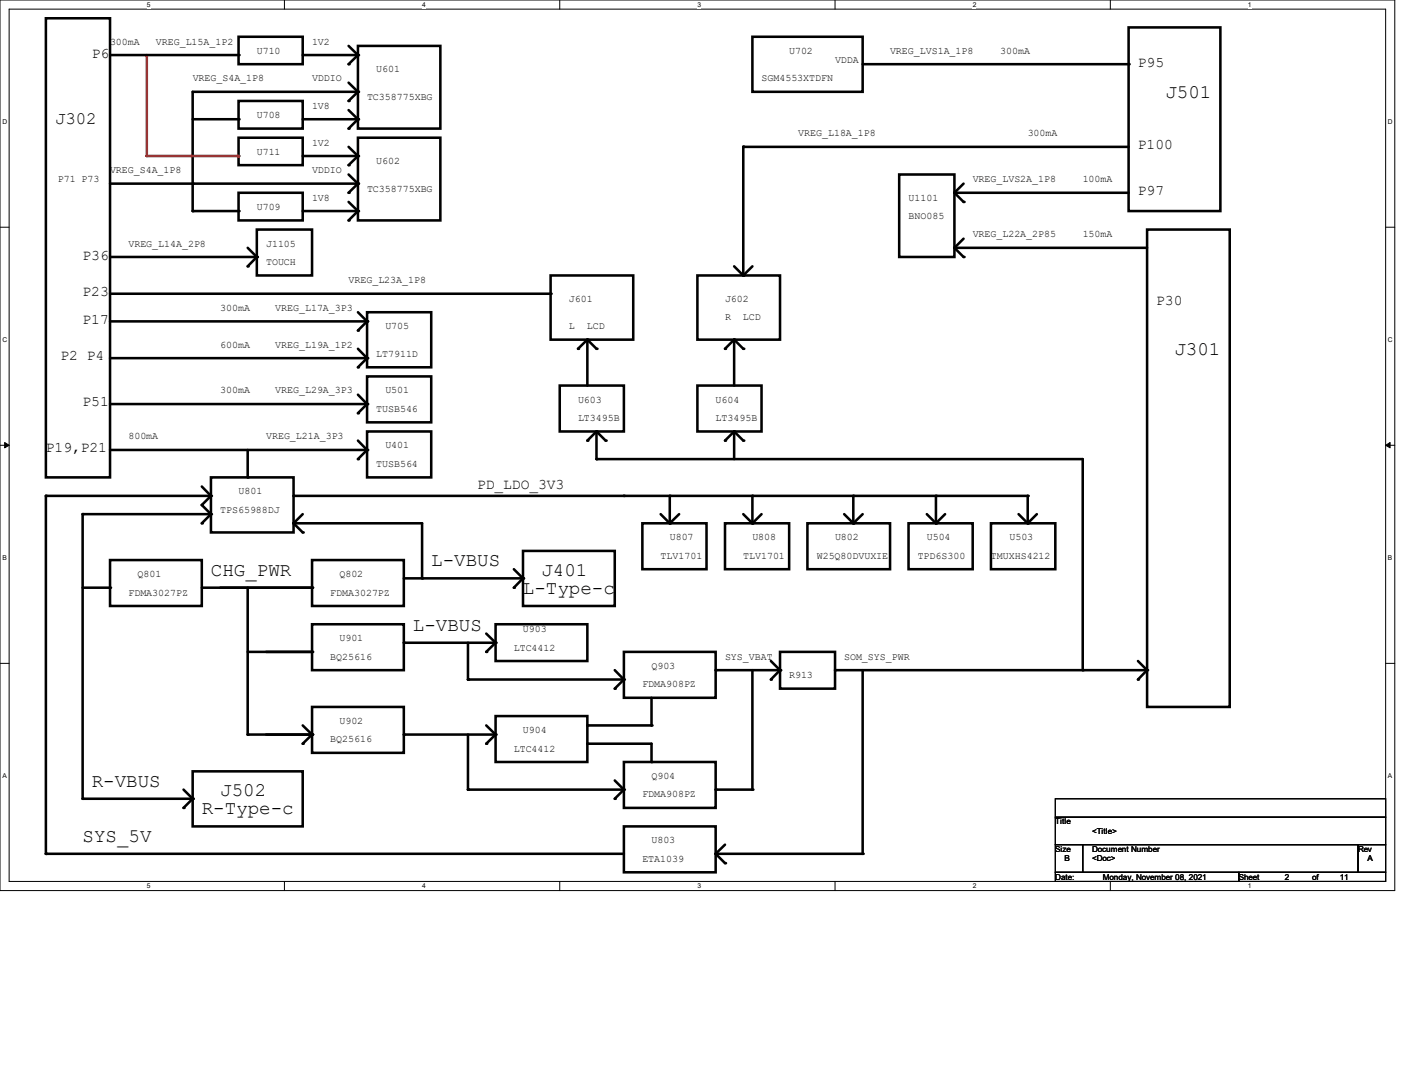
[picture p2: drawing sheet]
<svg xmlns="http://www.w3.org/2000/svg" width="279mm" height="216mm" viewBox="0 0 279 216" stroke-linecap="round" stroke-linejoin="round" font-family="sans-serif">
<path d="M0 0h278v177.4h-278zM1.8 1.8h274.3v173.8h-274.3z" fill="none" stroke="#000" stroke-width=".2"/>
<g fill="#fff">
<path d="M29.3 .2h.7v1.5h-.7z"/>
<path d="M29.3 175.8h.7v1.4h-.7z"/>
</g>
<path d="M56.7 0v1.8M56.7 175.6v1.8" fill="none" stroke="#000" stroke-width=".2"/>
<g fill="#fff">
<path d="M84.1 .2h.7v1.5h-.7z"/>
<path d="M84.1 175.8h.7v1.4h-.7z"/>
</g>
<path d="M111.5 0v1.8M111.5 175.6v1.8" fill="none" stroke="#000" stroke-width=".2"/>
<g fill="#fff">
<path d="M139 .2h.7v1.5h-.7z"/>
<path d="M139 175.8h.7v1.4h-.7z"/>
</g>
<path d="M166.4 0v1.8M166.4 175.6v1.8" fill="none" stroke="#000" stroke-width=".2"/>
<g fill="#fff">
<path d="M193.8 .2h.8v1.5h-.8z"/>
<path d="M193.8 175.8h.8v1.4h-.8z"/>
</g>
<path d="M221.3 0v1.8M221.3 175.6v1.8" fill="none" stroke="#000" stroke-width=".2"/>
<g fill="#fff">
<path d="M248.7 .2h.7v1.5h-.7z"/>
<path d="M248.7 175.8h.7v1.4h-.7z"/>
<path d="M.5 23.5h.9v1.5h-.9z"/>
<path d="M276.6 23.5h.9v1.5h-.9z"/>
<path d="M.5 67h.9v1.5h-.9z"/>
<path d="M276.6 67h.9v1.5h-.9z"/>
</g>
<path d="M0 45.3h1.8M276.1 45.3h1.9" fill="none" stroke="#000" stroke-width=".2"/>
<g fill="#fff">
<path d="M.5 110.4h.8v1.5h-.8z"/>
<path d="M276.6 110.4h.9v1.5h-.9z"/>
</g>
<path d="M0 88.7h1.8M276.1 88.7h1.9" fill="none" stroke="#000" stroke-width=".2"/>
<path d="M.9 88.1l.9 .6-.9 .5zM276.1 88.7l.9-.6v1.1z" fill="#000" stroke="#000" stroke-width=".2"/>
<g fill="#fff">
<path d="M.5 153.8h.8v1.5h-.8z"/>
<path d="M276.6 153.8h.9v1.5h-.9z"/>
</g>
<path d="M0 132.1h1.8M276.1 132.1h1.9M210.3 159.1h65.8v3.7h-65.8zM210.3 162.8h65.8v5.4h-65.8zM210.3 168.2h5.5v5.5h-5.5zM210.3 173.7h36.6v1.9h-36.6zM215.8 168.2h54.8v5.5h-54.8zM246.9 173.7h29.2v1.9h-29.2zM270.6 168.2h5.5v5.5h-5.5z" fill="none" stroke="#000" stroke-width=".2"/>
<g fill="none" stroke="#000" stroke-width=".51">
<path d="M9.1 3.6h12.8v91.5h-12.8zM71.3 9.1h16.5v16.5h-16.5zM71.3 18.3h-32.9v23.7h9.1M171.9 12.8h53M224.9 5.5h18.3v36.5h-18.3zM21.9 36.6h49.4M47.5 20.1h12.8v5.5h-12.8zM47.5 38.4h12.8v5.5h-12.8zM47.5 27.4h12.8v5.5h-12.8zM60.3 23.7h11M71.3 27.4h16.5v16.5h-16.5zM60.3 42h11"/>
<path d="M228.6 45.7h16.5v95.1h-16.5z"/>
</g>
<g fill="#000">
<circle cx="71.3" cy="18.3" r=".25"/>
<circle cx="224.9" cy="12.8" r=".25"/>
<circle cx="38.4" cy="36.6" r=".25"/>
<circle cx="71.3" cy="23.7" r=".25"/>
<circle cx="71.3" cy="36.6" r=".25"/>
<circle cx="38.4" cy="42" r=".25"/>
<circle cx="47.5" cy="42" r=".25"/>
<circle cx="71.3" cy="42" r=".25"/>
</g>
<path d="M29.3 11v20.1" fill="none" stroke="#f00" stroke-width=".51"/>
<circle cx="29.3" cy="31.1" r=".25" fill="#f00"/>
<path d="M29.3 31.1h18.2" fill="none" stroke="#f00" stroke-width=".51"/>
<circle cx="47.5" cy="31.1" r=".25" fill="#f00"/>
<g fill="none" stroke="#000" stroke-width=".51">
<path d="M21.9 11h25.6M47.5 7.3h12.8v5.5h-12.8zM60.3 11h11M69.5 16.5l1.8 1.8-1.8 1.8M69.5 9.1l1.8 1.9M71.3 11l-1.8 1.8M149.9 7.3h22v11h-22zM38.4 23.7h9.1M60.3 31.1h11M69.5 34.8l1.8 1.8-1.8 1.8M69.5 29.3l1.8 1.8M69.5 21.9l1.8 1.8-1.8 1.9"/>
<path d="M71.3 31.1l-1.8 1.8M179.2 34.8h11v16.4h-11zM190.2 38.4h34.7M190.2 38.4l1.8 1.8M192 36.6l-1.8 1.8M224.9 29.3h-76.8v25.6M21.9 58.5h87.8M21.9 51.2h29.3M49.4 49.4l1.8 1.8M51.2 45.7h11v9.2h-11zM51.2 51.2l-1.8 1.8M69.5 40.2l1.8 1.8-1.8 1.9"/>
<path d="M109.7 54.9h16.5v12.7h-16.5zM139 54.9h16.4v12.7h-16.4zM146.3 53l1.8 1.9M149.9 53l-1.8 1.9M190.2 49.4h38.4M190.2 49.4l1.8 1.8M192 47.5l-1.8 1.9M21.9 71.3h51.3M21.9 64h51.3M71.3 78.6l1.9 1.9M71.3 69.5l1.9 1.8M71.3 62.2l1.9 1.8"/>
<path d="M73.2 62.2h12.7v11h-12.7zM73.2 75h12.7v9.1h-12.7zM73.2 71.3l-1.9 1.9M73.2 64l-1.9 1.8M111.5 76.8h12.8v9.1h-12.8zM117.1 67.6v9.2M117.1 67.6l-1.9 1.9M117.1 67.6l1.8 1.9M139 76.8h12.8v9.1h-12.8zM146.3 67.6v9.2M146.3 67.6l-1.8 1.9M146.3 67.6l1.8 1.9"/>
<path d="M21.9 80.5h51.3M21.9 89.6h51.3M40.2 96.9l1.8 1.9M42 95.1h16.5v10.9h-16.5zM42 98.8h-32.9v71.3h115.2M42 98.8l-1.8 1.8 1.8 1.8M49.4 89.6v5.5M58.5 98.8h146.3v5.4M71.3 87.8l1.9 1.8M73.2 85.9h12.7v9.2h-12.7zM73.2 80.5l-1.9 1.8M73.2 89.6l-1.9 1.8"/>
<path d="M118.9 85.9v5.5h96.9v42.1M118.9 85.9l1.8 1.9M118.9 85.9l-1.8 1.9M133.5 98.8v5.4M146.3 85.9v5.5M146.3 85.9l-1.8 1.9M146.3 85.9l1.8 1.9M149.9 98.8v5.4M170.1 98.8v5.4M186.5 98.8v5.4M16.5 117.1h5.4M21.9 111.5h18.3v9.2h-18.3z"/>
<path d="M40.2 117.1h22M42 102.4l-1.8 1.8M42 102.4h-25.5v56.7h21.9M49.4 117.1v29.2h12.8M58.5 104.2l1.8 1.8M58.5 104.2h25.6v11M60.3 102.4l-1.8 1.8M62.2 111.5h18.3v9.2h-18.3zM80.5 115.2h23.7M102.4 113.4l1.8 1.8M104.2 109.7h18.3v11h-18.3zM104.2 115.2l-1.8 1.9"/>
<path d="M128 104.2h12.8v9.2h-12.8zM131.7 102.4l1.8 1.8M135.3 102.4l-1.8 1.8M144.5 104.2h12.8v9.2h-12.8zM148.1 102.4l1.8 1.8M151.8 102.4l-1.9 1.8M160.9 104.2h16.5v9.2h-16.5zM168.2 102.4l1.9 1.8M171.9 102.4l-1.8 1.8M181.1 104.2h12.7v9.2h-12.7zM184.7 102.4l1.8 1.8M188.3 102.4l-1.8 1.8"/>
<path d="M197.5 104.2h12.8v9.2h-12.8zM203 102.4l1.8 1.8M206.6 102.4l-1.8 1.8M49.4 129.8h12.8M62.2 124.3h18.3v9.2h-18.3zM80.5 128h18.3M93.3 128v7.3h31M96.9 126.2l1.9 1.8M98.8 124.3h18.3v7.4h-18.3zM98.8 128l-1.9 1.8M122.5 133.5l1.8 1.8M124.3 129.8h18.3v9.2h-18.3z"/>
<path d="M124.3 135.3l-1.8 1.9M129.8 139v5.5h-12.7M142.6 133.5h12.8M149.9 133.5v23.8h-7.3M153.6 131.7l1.8 1.8M155.4 129.8h11v7.4h-11zM155.4 133.5l-1.8 1.8M166.4 133.5h62.2M171.9 133.5v36.6h-29.3M226.8 131.7l1.8 1.8M228.6 133.5l-1.8 1.8M36.6 157.3l1.8 1.8"/>
<path d="M38.4 153.6h21.9v11h-21.9zM38.4 159.1l-1.8 1.8M60.3 144.5l1.9 1.8M62.2 140.8h18.3v9.1h-18.3zM62.2 146.3l-1.9 1.8M80.5 146.3h18.3M93.3 146.3v11h31M96.9 144.5l1.9 1.8M98.8 142.6h18.3v9.2h-18.3zM98.8 146.3l-1.9 1.8M117.1 148.1h12.7v3.7M122.5 155.4l1.8 1.9"/>
<path d="M124.3 151.8h18.3v9.1h-18.3zM124.3 157.3l-1.8 1.8M124.3 164.6h18.3v9.1h-18.3zM142.6 170.1l1.9 1.8M144.5 168.2l-1.9 1.9"/>
</g>
<g fill="#000">
<circle cx="47.5" cy="11" r=".25"/>
<circle cx="69.5" cy="12.8" r=".25"/>
<circle cx="71.3" cy="11" r=".25"/>
<circle cx="71.3" cy="18.3" r=".25"/>
<circle cx="47.5" cy="23.7" r=".25"/>
<circle cx="69.5" cy="38.4" r=".25"/>
<circle cx="69.5" cy="25.6" r=".25"/>
<circle cx="69.5" cy="32.9" r=".25"/>
<circle cx="69.5" cy="20.1" r=".25"/>
<circle cx="71.3" cy="23.7" r=".25"/>
<circle cx="71.3" cy="31.1" r=".25"/>
<circle cx="71.3" cy="36.6" r=".25"/>
<circle cx="148.1" cy="29.3" r=".25"/>
<circle cx="190.2" cy="38.4" r=".25"/>
<circle cx="49.4" cy="53" r=".25"/>
<circle cx="51.2" cy="51.2" r=".25"/>
<circle cx="69.5" cy="43.9" r=".25"/>
<circle cx="71.3" cy="42" r=".25"/>
<circle cx="109.7" cy="58.5" r=".25"/>
<circle cx="148.1" cy="54.9" r=".25"/>
<circle cx="190.2" cy="49.4" r=".25"/>
<circle cx="192" cy="40.2" r=".25"/>
<circle cx="192" cy="51.2" r=".25"/>
<circle cx="71.3" cy="73.2" r=".25"/>
<circle cx="71.3" cy="65.8" r=".25"/>
<circle cx="73.2" cy="71.3" r=".25"/>
<circle cx="73.2" cy="64" r=".25"/>
<circle cx="115.2" cy="69.5" r=".25"/>
<circle cx="117.1" cy="67.6" r=".25"/>
<circle cx="118.9" cy="69.5" r=".25"/>
<circle cx="144.5" cy="69.5" r=".25"/>
<circle cx="146.3" cy="67.6" r=".25"/>
<circle cx="148.1" cy="69.5" r=".25"/>
<circle cx="9.1" cy="98.8" r=".25"/>
<circle cx="42" cy="98.8" r=".25"/>
<circle cx="49.4" cy="95.1" r=".25"/>
<circle cx="58.5" cy="98.8" r=".25"/>
<circle cx="71.3" cy="91.4" r=".25"/>
<circle cx="71.3" cy="82.3" r=".25"/>
<circle cx="73.2" cy="80.5" r=".25"/>
<circle cx="73.2" cy="89.6" r=".25"/>
<circle cx="117.1" cy="87.8" r=".25"/>
<circle cx="118.9" cy="91.4" r=".25"/>
<circle cx="118.9" cy="85.9" r=".25"/>
<circle cx="120.7" cy="87.8" r=".25"/>
<circle cx="124.3" cy="98.8" r=".25"/>
<circle cx="133.5" cy="98.8" r=".25"/>
<circle cx="144.5" cy="87.8" r=".25"/>
<circle cx="146.3" cy="85.9" r=".25"/>
<circle cx="148.1" cy="87.8" r=".25"/>
<circle cx="149.9" cy="98.8" r=".25"/>
<circle cx="170.1" cy="98.8" r=".25"/>
<circle cx="186.5" cy="98.8" r=".25"/>
<circle cx="204.8" cy="98.8" r=".25"/>
<circle cx="16.5" cy="102.4" r=".25"/>
<circle cx="21.9" cy="117.1" r=".25"/>
<circle cx="40.2" cy="104.2" r=".25"/>
<circle cx="40.2" cy="100.6" r=".25"/>
<circle cx="42" cy="102.4" r=".25"/>
<circle cx="58.5" cy="104.2" r=".25"/>
<circle cx="60.3" cy="106" r=".25"/>
<circle cx="62.2" cy="117.1" r=".25"/>
<circle cx="84.1" cy="115.2" r=".25"/>
<circle cx="102.4" cy="117.1" r=".25"/>
<circle cx="104.2" cy="115.2" r=".25"/>
<circle cx="133.5" cy="104.2" r=".25"/>
<circle cx="149.9" cy="104.2" r=".25"/>
<circle cx="170.1" cy="104.2" r=".25"/>
<circle cx="186.5" cy="104.2" r=".25"/>
<circle cx="204.8" cy="104.2" r=".25"/>
<circle cx="62.2" cy="129.8" r=".25"/>
<circle cx="80.5" cy="128" r=".25"/>
<circle cx="93.3" cy="135.3" r=".25"/>
<circle cx="96.9" cy="129.8" r=".25"/>
<circle cx="98.8" cy="128" r=".25"/>
<circle cx="122.5" cy="137.2" r=".25"/>
<circle cx="124.3" cy="135.3" r=".25"/>
<circle cx="142.6" cy="133.5" r=".25"/>
<circle cx="153.6" cy="135.3" r=".25"/>
<circle cx="155.4" cy="133.5" r=".25"/>
<circle cx="166.4" cy="133.5" r=".25"/>
<circle cx="215.8" cy="133.5" r=".25"/>
<circle cx="226.8" cy="135.3" r=".25"/>
<circle cx="228.6" cy="133.5" r=".25"/>
<circle cx="16.5" cy="159.1" r=".25"/>
<circle cx="38.4" cy="159.1" r=".25"/>
<circle cx="49.4" cy="146.3" r=".25"/>
<circle cx="60.3" cy="148.1" r=".25"/>
<circle cx="62.2" cy="146.3" r=".25"/>
<circle cx="80.5" cy="146.3" r=".25"/>
<circle cx="93.3" cy="157.3" r=".25"/>
<circle cx="96.9" cy="148.1" r=".25"/>
<circle cx="98.8" cy="146.3" r=".25"/>
<circle cx="117.1" cy="148.1" r=".25"/>
<circle cx="117.1" cy="144.5" r=".25"/>
<circle cx="122.5" cy="159.1" r=".25"/>
<circle cx="124.3" cy="157.3" r=".25"/>
<circle cx="129.8" cy="151.8" r=".25"/>
<circle cx="129.8" cy="144.5" r=".25"/>
<circle cx="142.6" cy="157.3" r=".25"/>
<circle cx="149.9" cy="157.3" r=".25"/>
<circle cx="9.1" cy="170.1" r=".25"/>
<circle cx="36.6" cy="160.9" r=".25"/>
<circle cx="142.6" cy="170.1" r=".25"/>
<circle cx="144.5" cy="171.9" r=".25"/>
<circle cx="171.9" cy="170.1" r=".25"/>
</g>
<g font-size="3.8">
<text x="232.2" y="19.6">J501</text>
<text x="234.1" y="70.7">J301</text>
<text x="85.9" y="112.8">L-VBUS</text>
<text x="42" y="114.6">CHG_PWR</text>
<text x="104.2" y="118.3">L-Type-c</text>
<text x="107.9" y="114.6">J401</text>
<text x="82.3" y="125.6">L-VBUS</text>
<text x="18.3" y="156.7">R-VBUS</text>
<text x="43.9" y="158.5">J502</text>
<text x="16.5" y="167.7">SYS_5V</text>
<text x="40.2" y="162.2">R-Type-c</text>
</g>
<text font-size="3.5" x="11" y="24.7">J302</text>
<g font-size="2.9">
<text x="18.3" y="11.5">P6</text>
<text x="226.8" y="13.3">P95</text>
<text x="226.8" y="29.8">P100</text>
<text x="226.8" y="38.9">P97</text>
<text x="16.5" y="51.7">P36</text>
<text x="16.5" y="59">P23</text>
<text x="16.5" y="64.5">P17</text>
<text x="230.4" y="60.8">P30</text>
<text x="12.1" y="71.6">P2 P4</text>
<text x="16.5" y="80.9">P51</text>
<text x="9.1" y="90.1">P19,P21</text>
<text x="95.1" y="97.4">PD_LDO_3V3</text>
</g>
<g font-size="2">
<text x="21.9" y="8.9">300mA</text>
<text x="31.1" y="8.9">VREG_L15A_1P2</text>
<text x="51.2" y="10.7">U710</text>
<text x="62.2" y="8.9">1V2</text>
<text x="157.3" y="10.7">U702</text>
<text x="177.4" y="10.7">VREG_LVS1A_1P8</text>
<text x="199.3" y="10.7">300mA</text>
<text x="38.4" y="16.2">VREG_S4A_1P8</text>
<text x="62.2" y="16.2">VDDIO</text>
<text x="75" y="14.4">U601</text>
<text x="151.8" y="16.2">SGM4553XTDFN</text>
<text x="166.4" y="12.5">VDDA</text>
<text x="51.2" y="23.5">U708</text>
<text x="62.2" y="21.7">1V8</text>
<text x="73.2" y="19.9">TC358775XBG</text>
<text x="62.2" y="29">1V2</text>
<text x="159.1" y="27.2">VREG_L18A_1P8</text>
<text x="204.8" y="27.2">300mA</text>
<text x="21.9" y="34.5">VREG_S4A_1P8</text>
<text x="51.2" y="30.8">U711</text>
<text x="62.2" y="34.5">VDDIO</text>
<text x="75" y="32.6">U602</text>
<text x="11.5" y="36.3">P71 P73</text>
<text x="51.2" y="41.8">U709</text>
<text x="62.2" y="40">1V8</text>
<text x="73.2" y="38.1">TC358775XBG</text>
<text x="181.1" y="40">U1101</text>
<text x="193.8" y="36.3">VREG_LVS2A_1P8</text>
<text x="215.8" y="36.3">100mA</text>
<text x="181.1" y="43.6">BNO085</text>
<text x="193.8" y="47.3">VREG_L22A_2P85</text>
<text x="215.8" y="47.3">150mA</text>
<text x="25.6" y="49.1">VREG_L14A_2P8</text>
<text x="53" y="52.7">TOUCH</text>
<text x="53" y="49.1">J1105</text>
<text x="69.5" y="56.4">VREG_L23A_1P8</text>
<text x="43.9" y="61.9">300mA</text>
<text x="54.9" y="61.9">VREG_L17A_3P3</text>
<text x="76.8" y="65.6">U705</text>
<text x="113.4" y="65.6">L</text>
<text x="113.4" y="60.1">J601</text>
<text x="116.9" y="65.6">LCD</text>
<text x="144.5" y="63.8">R</text>
<text x="144.5" y="60.1">J602</text>
<text x="148" y="63.8">LCD</text>
<text x="43.9" y="69.2">600mA</text>
<text x="54.9" y="69.2">VREG_L19A_1P2</text>
<text x="75" y="71">LT7911D</text>
<text x="43.9" y="78.4">300mA</text>
<text x="54.9" y="78.4">VREG_L29A_3P3</text>
<text x="75" y="82">TUSB546</text>
<text x="76.8" y="78.4">U501</text>
<text x="115.2" y="80.2">U603</text>
<text x="115.2" y="83.9">LT3495B</text>
<text x="142.6" y="83.9">LT3495B</text>
<text x="142.6" y="80.2">U604</text>
<text x="25.6" y="87.5">800mA</text>
<text x="53" y="87.5">VREG_L21A_3P3</text>
<text x="76.8" y="89.3">U401</text>
<text x="75" y="93">TUSB564</text>
<text x="47.5" y="98.5">U801</text>
<text x="43.9" y="102.2">TPS65988DJ</text>
<text x="133.5" y="107.6">U807</text>
<text x="149.9" y="107.6">U808</text>
<text x="166.4" y="107.6">U802</text>
<text x="184.7" y="107.6">U504</text>
<text x="201.2" y="107.6">U503</text>
<text x="131.7" y="111.3">TLV1701</text>
<text x="148.1" y="111.3">TLV1701</text>
<text x="162.8" y="111.3">W25Q80DVUXIE</text>
<text x="182.9" y="111.3">TPD6S300</text>
<text x="197.5" y="111.3">TMUXHS4212</text>
<text x="25.6" y="118.6">FDMA3027PZ</text>
<text x="27.4" y="114.9">Q801</text>
<text x="65.8" y="118.6">FDMA3027PZ</text>
<text x="67.6" y="114.9">Q802</text>
<text x="104.2" y="125.9">U903</text>
<text x="65.8" y="131.4">BQ25616</text>
<text x="67.6" y="127.8">U901</text>
<text x="102.4" y="129.6">LTC4412</text>
<text x="144.5" y="131.4">SYS_VBAT</text>
<text x="168.2" y="131.4">SOM_SYS_PWR</text>
<text x="128" y="136.9">FDMA908PZ</text>
<text x="129.8" y="133.2">Q903</text>
<text x="157.3" y="135">R913</text>
<text x="65.8" y="147.9">BQ25616</text>
<text x="67.6" y="144.2">U902</text>
<text x="102.4" y="149.7">LTC4412</text>
<text x="104.2" y="146">U904</text>
<text x="129.8" y="155.2">Q904</text>
<text x="128" y="158.8">FDMA908PZ</text>
<text x="129.8" y="168">U803</text>
<text x="128" y="171.6">ETA1039</text>
</g>
<g font-size="1.6">
<text x="210.3" y="164.2">Title</text>
<text x="217.6" y="166">&lt;Title&gt;</text>
<text x="210.3" y="169.7">Size</text>
<text x="212.1" y="171.5">B</text>
<text x="217.6" y="169.7">Document Number</text>
<text x="217.6" y="171.5">&lt;Doc&gt;</text>
<text x="270.6" y="169.7">Rev</text>
<text x="272.5" y="171.5">A</text>
<text x="210.3" y="175.2">Date:</text>
<text x="219.8" y="175.2">Monday, November 08, 2021</text>
<text x="246.9" y="175.2">Sheet</text>
<text x="256" y="175.2">2</text>
<text x="261.5" y="175.2">of</text>
<text x="267" y="175.2">11</text>
</g>
<g font-size="1.3">
<text x="29.3" y="1.4">5</text>
<text x="84.1" y="1.4">4</text>
<text x="139" y="1.4">3</text>
<text x="193.8" y="1.4">2</text>
<text x="248.7" y="1.4">1</text>
<text x=".5" y="24.7">D</text>
<text x="276.6" y="24.7">D</text>
<text x=".5" y="68.2">C</text>
<text x="276.6" y="68.2">C</text>
<text x=".5" y="111.6">B</text>
<text x="276.6" y="111.6">B</text>
<text x=".5" y="155">A</text>
<text x="276.6" y="155">A</text>
<text x="29.3" y="177">5</text>
<text x="84.1" y="177">4</text>
<text x="139" y="177">3</text>
<text x="193.8" y="177">2</text>
<text x="248.7" y="177">1</text>
</g>
</svg>
